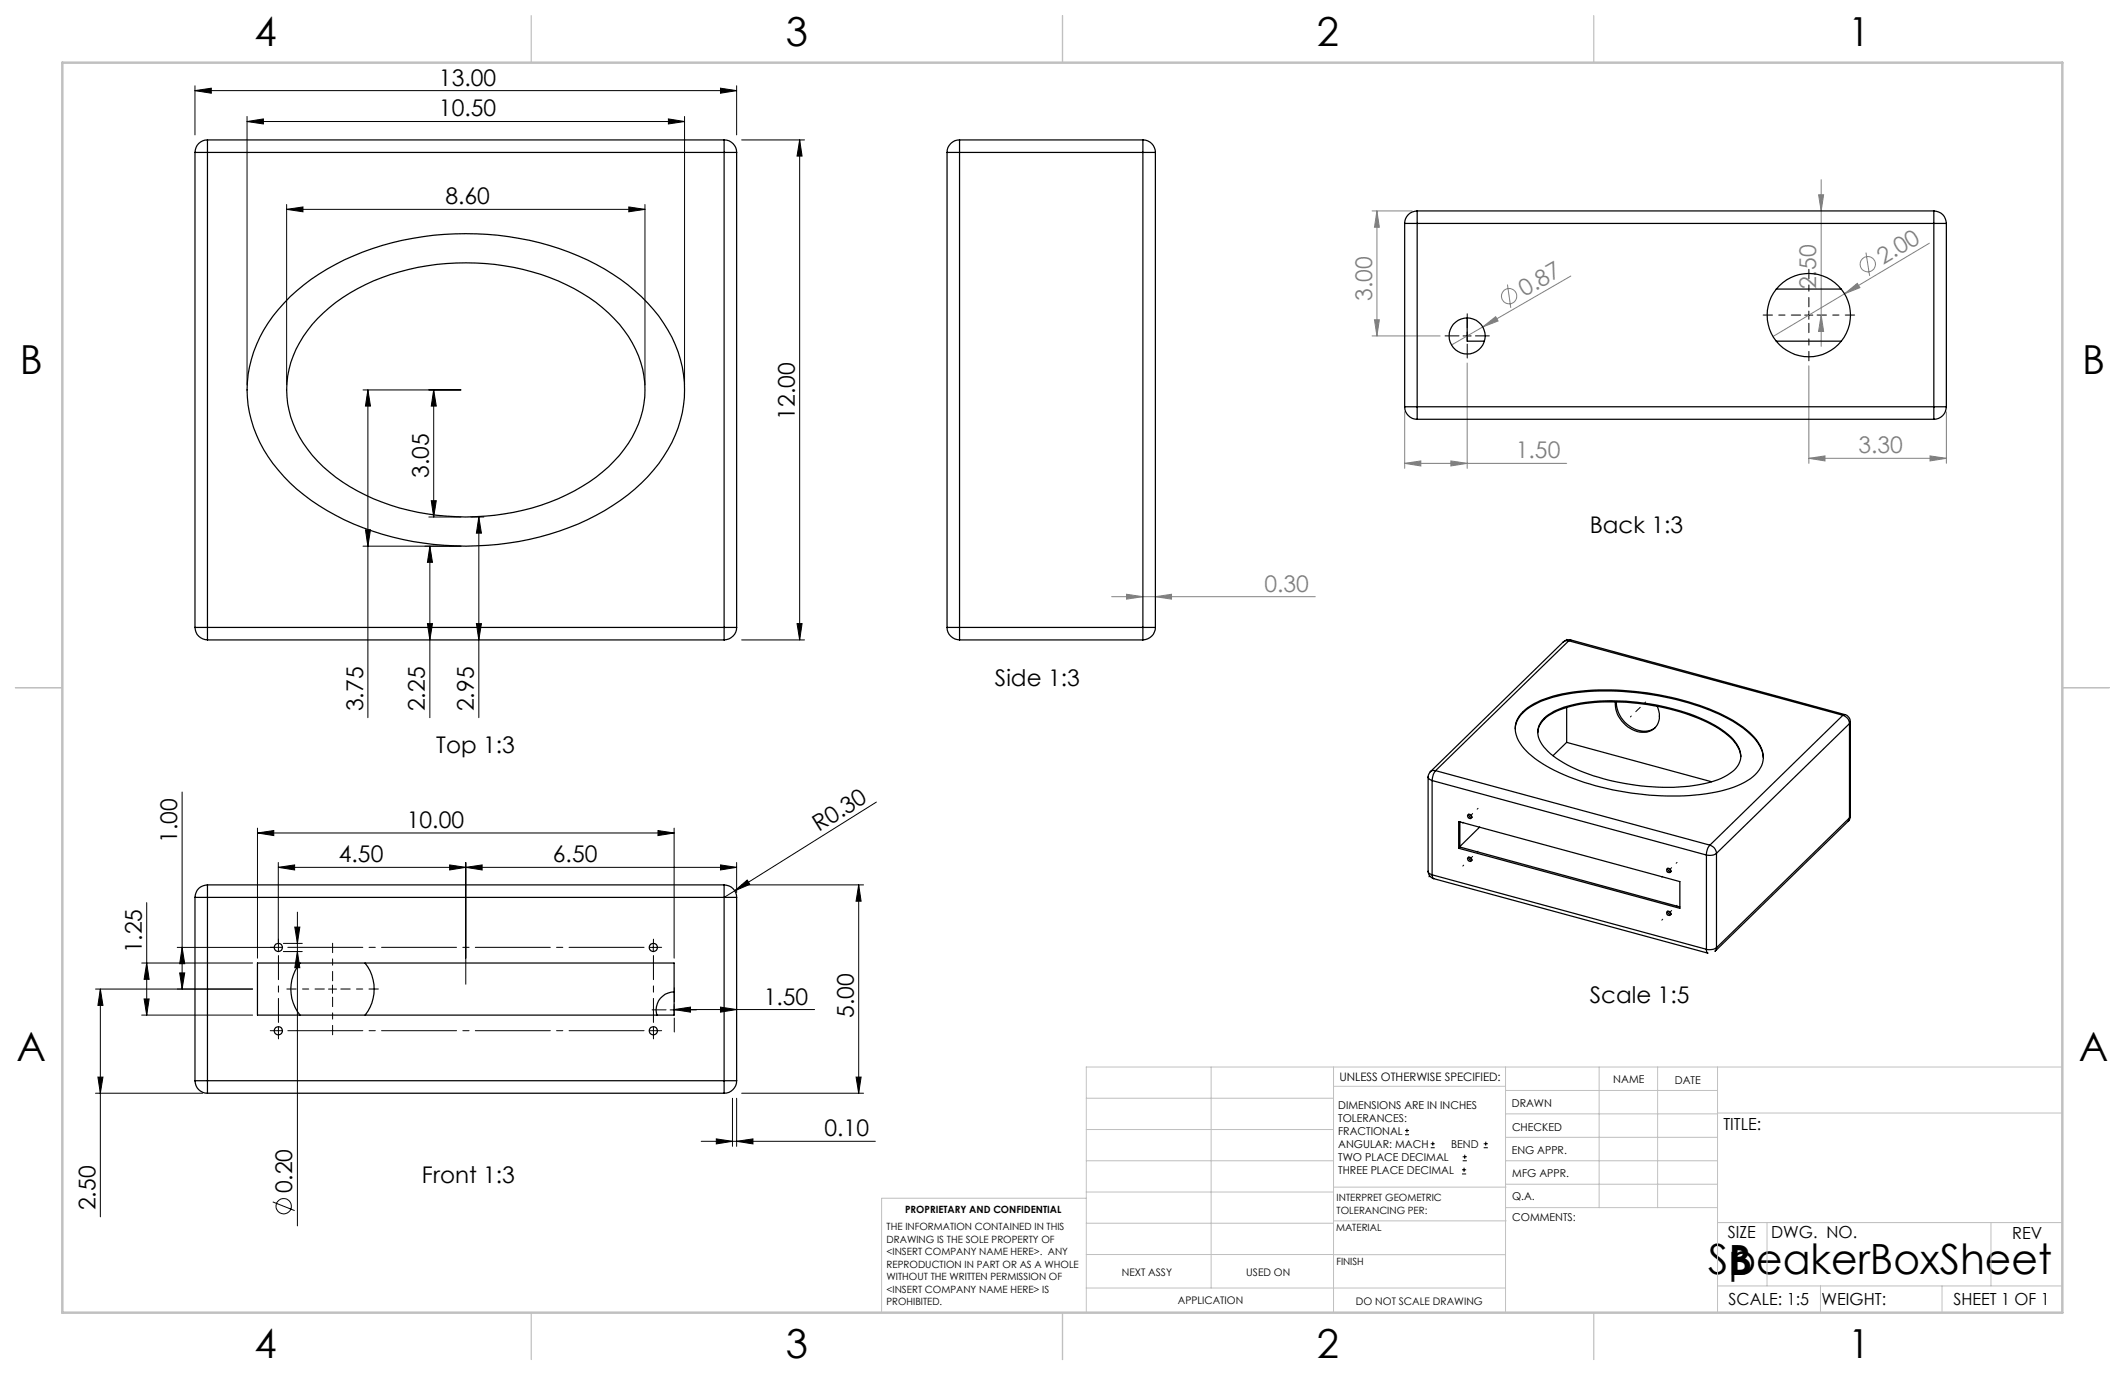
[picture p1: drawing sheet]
<svg xmlns="http://www.w3.org/2000/svg" width="432mm" height="279mm" viewBox="0 0 432 279" stroke-linecap="round" stroke-linejoin="round" font-family="sans-serif">
<g fill="none" stroke="#000" stroke-width=".2">
<path d="M39.6 18.4l3.3-.5v1zM39.6 17.4v10M39.6 18.4h110.1M146.4 17.9l3.3 .5-3.3 .5zM149.7 17.4v10M50.2 24.7l3.3-.5v1zM50.2 23.7v54.5M50.2 24.7h88.9M135.8 24.2l3.3 .5-3.3 .5zM139.1 23.7v54.5M150.7 28.4h12.8M162.5 28.4l.5 3.3h-1z"/>
<path d="M162.5 28.4v101.6M58.2 42.5l3.4-.4v.9zM58.2 41.6v36.6M58.2 42.5h72.9M127.8 42.1l3.3 .4-3.3 .5zM131.1 41.6v36.6M73.8 79.2h19.9M74.8 79.2l.5 3.3h-1zM74.8 79.2v66.6M88.1 79.2l.6 3.3h-1.1zM88.1 79.2v25.9M297.3 68.3h1.6"/>
<path d="M298.1 67.5v1.6M366.7 64h1.7M367.6 63.2v1.7M73.8 111h19.9M74.3 107.7h1l-.5 3.3zM87.1 105.1h6.6M87.3 111l.6 3.3h-1zM87.3 111v34.8M87.6 101.7h1.1l-.6 3.4zM95.7 105.1h2.6M97.3 105.1l.5 3.2h-1zM97.3 105.1v40.7"/>
<path d="M86.9 126.7h1l-.6 3.3zM96.8 126.7h1l-.5 3.3zM150.7 130h12.8M162 126.7h1l-.5 3.3zM37 160.9v40.1M52.3 169.3l3.3-.5v1zM52.3 168.3v26.4M52.3 169.3h84.7M56.6 176.2l3.3-.4v1zM56.6 176.2h93.1M56.6 175.3v16.2M91.4 175.8l3.3 .4-3.3 .6z"/>
<path d="M94.7 176.2l3.3-.4v1zM94.7 175.3v24.7M133.7 168.8l3.3 .5-3.3 .5zM137 168.3v26.4M146.4 175.8l3.3 .4-3.3 .6zM149.7 175.3v6.1M150.7 179.8h24.8M174.5 179.8l.5 3.3h-1zM174.5 179.8v42.3M178.1 163l-28.8 18M28.8 195.7h22.5M29.8 195.7l.5 3.3h-1z"/>
<path d="M29.8 183.4v22.9M36 192.5h19.6M36.5 197.7h1l-.5 3.3zM37 192.5l.5 3.3h-1zM57.6 193.4h3.8M57.6 191.7h3.8M59.9 188.4h1l-.5 3.3zM60.4 193.4l.5 3.2h-1zM60.4 185.3v63.8M131.9 192.5h1.7M132.8 191.7v1.7M149.3 181l2.5-2.2 .6 .9z"/>
<path d="M149.3 181l-2.2 1.4M19.4 201h31.9M19.9 218.9h1l-.5 3.2zM20.4 201l.5 3.3h-1zM20.4 201v46.3M28.8 206.3h22.5M29.3 203h1l-.5 3.3zM66.7 201h1.7M67.6 200.2v1.6M136.2 205.2h1.6M137 205.1l3.3-.5v1.1zM137 204.2h.1"/>
<path d="M137 204.4v1.7M137 205.1h28.5M146.4 204.6l3.3 .5-3.3 .6zM174 218.9h1l-.5 3.2zM19.4 222.1h21.8M142.5 231.9h35.4M145.6 231.4l3.2 .5-3.2 .5zM148.8 223.2v9.7M149.7 231.9l3.3-.5v1zM149.7 223.2v9.7M150.7 222.1h24.8M285.5 230.6h.8"/>
<path d="M285.5 229.7h.8M285.9 229.3v.9M290.7 233.2h.8M290.7 232.4h.8M291.1 232v.8M297.1 238.5h.8M297.1 237.7h.8M297.2 235.9h.9M297.2 235.1h.9M297.5 237.3v.8M297.6 234.6v.9M301.5 233.2h.8"/>
<path d="M301.5 232.4h.8M301.9 232v.8M55.4 244.2l4.5 1.8"/>
<circle cx="57.7" cy="245.1" r="1.56"/>
</g>
<g fill="none" stroke="#808080" stroke-width=".2">
<path d="M369.5 39.6h1.1l-.5 3.3zM370.1 36.5v33.9M278.8 42.9h8.1M279.8 42.9l.5 3.3h-1zM279.8 42.9v25.4M306.3 57.8l.7 4.7M319.2 56.1l-24.2 14M374.8 59.7l2.6-2.1 .5 .9zM379.2 51.3l.7 4.8M392 49.4l-31.7 19M278.8 68.3h13.8M279.3 65h1l-.5 3.3z"/>
<path d="M298.1 73.8v21.4M301.3 66.4l2.6-2.1 .5 .9zM367.6 74.3v19.9M370.1 64l.5 3.3h-1.1zM285.4 94.2l3.3-.5v1zM285.4 83.7v11.5M285.4 94.2h32.9M294.8 93.7l3.3 .5-3.3 .5zM367.6 93.1l3.2-.5v1.1zM367.6 93.1h27.9M392.2 92.6l3.3 .5-3.3 .6zM395.5 83.7v10.5"/>
<path d="M225.9 121.2h41.4M228.9 120.8l3.3 .4-3.3 .5zM234.8 121.2l3.3-.4v.9z"/>
<circle cx="379.5" cy="53.7" r="1.55"/>
<circle cx="306.7" cy="60.2" r="1.56"/>
</g>
<path d="M365.9 64h-7.6M367.6 62.4v-7.7M367.6 65.7v7.6M369.2 64h7.7M67.6 199.3v-7.6M65.9 201h-7.6M67.6 202.6v7.7M69.3 201h7.6" fill="none" stroke="#000" stroke-width=".2" stroke-dasharray="15.2 1.3 1.3 1.3" stroke-dashoffset="13.3"/>
<g fill="none" stroke="#000" stroke-width=".2" stroke-dasharray="15.2 1.3 1.3 1.3">
<path d="M296.5 68.3h-2.9M298.1 66.6v-2.8M298.1 69.9v2.9M299.8 68.3h2.8M55.7 192.5h-.8M56.6 192.5v-.8M56.6 192.5h-.9M56.6 192.5v.8M56.6 192.5h.8M56.6 191.7v-.9M132.8 191.7v-.9M133.6 192.5h.8"/>
<path d="M55.7 209.4h-.8M56.6 209.4v-.8M56.6 209.4h-.9M56.6 209.4v.9M56.6 209.4h.8M56.6 210.3v.8M132.8 209.4v-.8M132.8 209.4h-.9M132.8 209.4v.9M132.8 209.4h.8M132.8 210.3v.8M133.6 209.4h.8"/>
<path d="M135.3 205.2h-2.8M137 203.5v-2.8M137 206.9v2.8M138.7 205.2h2.8"/>
</g>
<path d="M58.2 192.5h72.9M58.2 209.4h72.9" fill="none" stroke="#000" stroke-width=".2" stroke-dasharray="15.2 1.3 1.3 1.3" stroke-dashoffset="-.2"/>
<path d="M56.6 207.8v-13.6M132.8 207.8v-13.6" fill="none" stroke="#000" stroke-width=".2" stroke-dasharray="15.2 1.3 1.3 1.3" stroke-dashoffset="10.3"/>
<path d="M331.3 145.7l3.1-3M300.3 173l-3.1 3M300.3 164.2l-3.1 3.1M340.8 175.2l-3.1 3.1M340.8 183.9l-3.1 3.1" fill="none" stroke="#000" stroke-width=".2" stroke-dasharray="15.2 1.3 1.3 1.3" stroke-dashoffset="15"/>
<g fill="none" stroke="#c0c0c0" stroke-width=".2">
<path d="M246.1 216.8v44.9M271 216.8v49.9M305.9 216.8v49.9M324.9 216.8v28.6M336.8 216.8v28.6M349 216.8v49.9M419.1 216.8h-198.4v49.9M220.7 235.9h50.3M220.7 229.5h50.3M220.7 223.2h50.3M271 220.7h34.9M305.9 231.1h43.1"/>
<path d="M305.9 226.3h43.1M305.9 221.6h43.1M305.9 235.9h43.1M349 226.2h70.1M220.7 248.6h50.3M220.7 242.2h50.3M220.7 254.9h50.3M220.7 243.5h-41.6v23.2M271 255h34.9M271 248.1h35M271 241.2h35M305.9 240.6h43.1"/>
<path d="M306 245.4h43M349 248.4h70.1M359.1 248.4v12.9M404.6 248.4v12.9M220.7 261.7h85.2M349 261.3h70.1M369.9 261.3v5.4M394.6 261.3v5.4"/>
</g>
<path d="M108 3.2v9.5M215.9 3.2v9.5M323.8 3.2v9.5M3.1 139.7h9.6M419.1 139.7h9.5M108 266.7v9.6M215.9 266.7v9.6M323.8 266.7v9.6" fill="none" stroke="#c0c0c0" stroke-width=".25"/>
<path d="M12.7 12.7h406.4v254h-406.4z" fill="none" stroke="#c0c0c0" stroke-width=".5"/>
<g fill="#000">
<path d="M149.3 181l2.5-2.2 .6 .9z"/>
<path d="M39.6 18.4l3.3-.5v1zM146.4 17.9l3.3 .5-3.3 .5zM137 205.1l3.3-.5v1.1zM146.4 204.6l3.3 .5-3.3 .6zM52.3 169.3l3.3-.5v1zM133.7 168.8l3.3 .5-3.3 .5zM94.7 176.2l3.3-.4v1zM146.4 175.8l3.3 .4-3.3 .6zM56.6 176.2l3.3-.4v1zM91.4 175.8l3.3 .4-3.3 .6z"/>
<path d="M50.2 24.7l3.3-.5v1zM135.8 24.2l3.3 .5-3.3 .5z"/>
<path d="M58.2 42.5l3.4-.4v.9zM127.8 42.1l3.3 .4-3.3 .5z"/>
<path d="M97.3 105.1l.5 3.2h-1zM96.8 126.7h1l-.5 3.3zM87.3 111l.6 3.3h-1zM86.9 126.7h1l-.6 3.3zM20.4 201l.5 3.3h-1zM19.9 218.9h1l-.5 3.2z"/>
<path d="M162 126.7h1l-.5 3.3zM162.5 28.4l.5 3.3h-1zM87.6 101.7h1.1l-.6 3.4zM88.1 79.2l.6 3.3h-1.1zM74.3 107.7h1l-.5 3.3zM74.8 79.2l.5 3.3h-1zM174 218.9h1l-.5 3.2zM174.5 179.8l.5 3.3h-1zM29.3 203h1l-.5 3.3zM29.8 195.7l.5 3.3h-1zM60.4 193.4l.5 3.2h-1zM59.9 188.4h1l-.5 3.3zM36.5 197.7h1l-.5 3.3zM37 192.5l.5 3.3h-1z"/>
<path d="M149.7 231.9l3.3-.5v1zM145.6 231.4l3.2 .5-3.2 .5z"/>
</g>
<g fill="#808080">
<path d="M301.3 66.4l2.6-2.1 .5 .9z"/>
<path d="M374.8 59.7l2.6-2.1 .5 .9z"/>
<path d="M234.8 121.2l3.3-.4v.9zM228.9 120.8l3.3 .4-3.3 .5zM294.8 93.7l3.3 .5-3.3 .5zM285.4 94.2l3.3-.5v1z"/>
<path d="M367.6 93.1l3.2-.5v1.1zM392.2 92.6l3.3 .5-3.3 .6z"/>
<path d="M279.3 65h1l-.5 3.3zM279.8 42.9l.5 3.3h-1zM370.1 64l.5 3.3h-1.1zM369.5 39.6h1.1l-.5 3.3z"/>
</g>
<g fill="none" stroke="#000" stroke-width=".25">
<path d="M39.6 31h2.6M39.6 31v96.5M42.2 28.4v2.6M42.2 28.4a2.53 2.53 0 0 0-2.6 2.6M42.2 28.4h104.9M42.2 31h104.9M42.2 31v96.5M147.1 31h2.6M147.1 28.4v2.6M147.1 28.4a2.53 2.53 0 0 1 2.6 2.6M147.1 31v96.5M149.7 31v96.5"/>
<path d="M192.4 31h2.6M192.4 31v96.5M195 28.4v2.6M195 28.4a2.53 2.53 0 0 0-2.6 2.6M195 28.4h37.2M195 31h37.2M195 31v96.5M232.2 28.4a2.53 2.53 0 0 1 2.6 2.6M232.2 31h2.6M232.2 28.4v2.6M232.2 31v96.5M234.8 31v96.5"/>
<path d="M285.4 45.4h2.6M285.4 45.4v37.3M288 42.9a2.53 2.53 0 0 0-2.6 2.5M288 42.9v2.5M288 45.4v37.3M288 45.4h105M288 42.9h105M360.9 58.7h13.3M393 42.9v2.5M393 45.4h2.5M393 42.9a2.53 2.53 0 0 1 2.5 2.5M393 45.4v37.3"/>
<path d="M395.5 45.4v37.3M58.9 60.3a48.6 48.6 0 0 1 27.1-12.2 58.5 58.5 0 0 1 36.9 6.6 33.3 33.3 0 0 1 14.9 16.8 24 24 0 0 1-3.9 22.7 43 43 0 0 1-22.2 14.3 59.6 59.6 0 0 1-43.5-3.8 34.1 34.1 0 0 1-16.1-16.3 23.7 23.7 0 0 1 3.4-24.2zM64.5 64.7a39.3 39.3 0 0 1 22.3-10.7 47.2 47.2 0 0 1 32.9 6.5 25 25 0 0 1 10.9 14.5 20.1 20.1 0 0 1-5.8 18.7 38.1 38.1 0 0 1-20.4 10.4 48.6 48.6 0 0 1-31.8-4.3 27.1 27.1 0 0 1-13.5-15 19.7 19.7 0 0 1 4.4-18.9zM298.1 64.6v4.7h3.5M360.9 69.3h13.3M285.4 82.7a2.53 2.53 0 0 0 2.6 2.5M285.4 82.7h2.6M288 82.7v2.5M288 82.7h105M288 85.2h105M393 82.7v2.5M393 82.7h2.5"/>
<path d="M395.5 82.7a2.53 2.53 0 0 1-2.5 2.5M39.6 127.5h2.6M39.6 127.5a2.59 2.59 0 0 0 2.6 2.5M42.2 127.5v2.5M42.2 127.5h104.9M42.2 130h104.9M147.1 127.5h2.6M147.1 127.5v2.5M149.7 127.5a2.59 2.59 0 0 1-2.6 2.5M192.4 127.5a2.59 2.59 0 0 0 2.6 2.5M192.4 127.5h2.6M195 127.5v2.5"/>
<path d="M195 127.5h37.2M195 130h37.2M232.2 127.5h2.6M232.2 127.5v2.5M234.8 127.5a2.59 2.59 0 0 1-2.6 2.5M317.7 130.4l-27 26.4M318.3 129.9v.2M318.8 130.2h-.6l-.5 .2M318.8 130.2l55.7 15.1M318.8 130.2l-27.1 26.4M319.2 130a1.59 1.59 0 0 0-1.5 .4M319.2 130l-.4 .2"/>
<path d="M319.2 130l55.7 15.2M290.2 157.9l.2 .4 .6 .3M290.2 157.9v19.2M290.7 156.8l-.4 .6-.1 .5M291 158.6l55.7 15.1M291 158.6v19.2M291.7 156.6a3.3 3.3 0 0 0-.7 2M291.7 156.6h-.7l-.3 .2M291.7 156.6l55.8 15.1M307.9 148.1a5.9 5.9 0 0 1 3.8-4.9 29.6 29.6 0 0 1 13.3-2.8 55.7 55.7 0 0 1 27.1 6.1 12.7 12.7 0 0 1 6 6.3l.2 1.2M309.5 144.6a16.7 16.7 0 0 1 8.9-3.8 55.9 55.9 0 0 1 32.8 5.1 14.1 14.1 0 0 1 6.7 6.1 4.7 4.7 0 0 1-1.7 5.8 19.2 19.2 0 0 1-9.5 3.5 56.7 56.7 0 0 1-31.7-5.2 14.1 14.1 0 0 1-6.7-6.2 4.5 4.5 0 0 1 1.2-5.3zM312.5 148.9a5.1 5.1 0 0 1 3.3-4.1 27.5 27.5 0 0 1 13.5-2.1 43.3 43.3 0 0 1 19.9 5.4 8.8 8.8 0 0 1 4.5 5.1v.5"/>
<path d="M313.4 146.3a13.3 13.3 0 0 1 7.8-3.4 46.3 46.3 0 0 1 26.6 4.1 12.3 12.3 0 0 1 5.6 5 4 4 0 0 1-1.9 5.2 20 20 0 0 1-10.4 2.7 46.8 46.8 0 0 1-22.7-4.5 12.2 12.2 0 0 1-5.6-5.1 3.7 3.7 0 0 1 .6-4zM318.3 150.8l-2.7 2.8M318.3 150.8l29.5 8.1M318.3 143.8v7M328.2 142.6a6 6 0 0 0 6.4 6.2 3.5 3.5 0 0 0 2.2-5.3M328.5 142.6a5.9 5.9 0 0 0 6.4 5.9l.8-.3 .7-.4M374.5 145.3a1.83 1.83 0 0 1 1.3 1.7M374.5 145.3l-27 26.4M374.9 145.2a1.5 1.5 0 0 1 1.1 1.4M374.9 145.2l-.4 .1M375.8 147l-27 26.4M375.8 147v19.2"/>
<path d="M376 146.6l-.2 .4M376 146.6v19.2M42.2 179.8v2.6M42.2 179.8a2.53 2.53 0 0 0-2.6 2.6M42.2 179.8h104.9M147.1 179.8v2.6M147.1 179.8a2.53 2.53 0 0 1 2.6 2.6M290.2 177.1a1.58 1.58 0 0 0 1.1 1.4M290.2 177.1l.2 .3 .6 .4M290.5 178l-.1 .2M291 177.8l.3 .7M291 177.8l55.7 15.1"/>
<path d="M291.3 178.5l55.7 15.2-.2-.3-.1-.5M296.4 166.9l44.9 12.2v5.5l-44.9-12.2zM296.7 172.1l-.3 .3M296.7 172.1l44.6 12.2M296.7 167v5.1M298.4 165.5l.2 .4 .5 .2M298.4 174.2l.4 .6h.3M300.7 168.1l-4 3.9M338.7 176.6a.48 .48 0 0 1 .7 0 .48 .48 0 0 1-.1 .7l-.5-.1zM338.9 176.5l.2 .4 .4 .2M346.7 173.7v19.2M347.5 171.7a2.83 2.83 0 0 0-.8 2"/>
<path d="M347.5 171.7a1.83 1.83 0 0 1 1.3 1.7M348.8 173.4a2.48 2.48 0 0 1-2.1 .3M348.8 173.4v19.2M375.5 166.9l-27 26.4 .3-.7M375.8 166.2l-.3 .7M375.8 166.2l-27 26.4M376 165.8l-.1 .6-.4 .5M376 165.8l-.2 .4M39.6 182.4h2.6M39.6 182.4v37.2M42.2 182.4v37.2M42.2 182.4h104.9"/>
<path d="M52.3 195.7h84.7v10.6h-84.7zM61 195.7a8.5 8.5 0 0 0 0 10.6M74.2 195.7a8.5 8.5 0 0 1 0 10.6M147.1 182.4h2.6M147.1 182.4v37.2M149.7 182.4v37.2M338.7 185.3a.48 .48 0 0 1 .7 0 .48 .48 0 0 1-.1 .7l-.5-.1zM338.9 185.2l.2 .4 .4 .2M348.8 192.6a2.67 2.67 0 0 1-2.1 .3M39.6 219.6h2.6M39.6 219.6a2.53 2.53 0 0 0 2.6 2.5M42.2 219.6v2.5"/>
<path d="M42.2 219.6h104.9M137 201.5a3.7 3.7 0 0 0-3.5 4.8M147.1 219.6v2.5M147.1 219.6h2.6M149.7 219.6a2.53 2.53 0 0 1-2.6 2.5M42.2 222.1h104.9"/>
<circle cx="298.1" cy="68.3" r="3.7"/>
<circle cx="367.6" cy="64" r="8.5"/>
<circle cx="298.7" cy="165.9" r=".43"/>
<circle cx="298.7" cy="174.6" r=".43"/>
<circle cx="56.6" cy="192.5" r=".83"/>
<circle cx="132.8" cy="192.5" r=".83"/>
<circle cx="56.6" cy="209.5" r=".83"/>
<circle cx="132.8" cy="209.5" r=".83"/>
</g>
<g font-size="8.5">
<text x="347.1" y="258.9">SpeakerBoxSheet</text>
<text x="351.3" y="259">B</text>
</g>
<g font-size="8.1">
<text x="51.7" y="9.3">4</text>
<text x="159.7" y="9.3">3</text>
<text x="267.6" y="9.3">2</text>
<text x="375.6" y="9.3">1</text>
<text x="4" y="76">B</text>
<text x="423.1" y="76">B</text>
<text x="3.3" y="215.7">A</text>
<text x="422.4" y="215.7">A</text>
<text x="51.7" y="276">4</text>
<text x="159.7" y="276">3</text>
<text x="267.6" y="276">2</text>
<text x="375.6" y="276">1</text>
</g>
<g font-size="4.7">
<text x="89.2" y="17.4">13.00</text>
<text x="89.2" y="23.7">10.50</text>
<text x="90.5" y="41.5">8.60</text>
<text x="161.5" y="85.3" transform="rotate(-90 161.5 85.3)">12.00</text>
<text x="87.1" y="97.1" transform="rotate(-90 87.1 97.1)">3.05</text>
<text x="323" y="108.3">Back 1:3</text>
<text x="202.2" y="139.3">Side 1:3</text>
<text x="73.8" y="144.5" transform="rotate(-90 73.8 144.5)">3.75</text>
<text x="86.4" y="144.5" transform="rotate(-90 86.4 144.5)">2.25</text>
<text x="96.3" y="144.5" transform="rotate(-90 96.3 144.5)">2.95</text>
<text x="88.7" y="153">Top 1:3</text>
<text x="36" y="171.3" transform="rotate(-90 36 171.3)">1.00</text>
<text x="82.7" y="168.2">10.00</text>
<text x="166.4" y="169.1" transform="rotate(-32 166.4 169.1)">R0.30</text>
<text x="68.9" y="175.2">4.50</text>
<text x="112.4" y="175.2">6.50</text>
<text x="28.8" y="193.7" transform="rotate(-90 28.8 193.7)">1.25</text>
<text x="323" y="203.8">Scale 1:5</text>
<text x="155.2" y="204.1">1.50</text>
<text x="173.5" y="206.9" transform="rotate(-90 173.5 206.9)">5.00</text>
<text x="167.5" y="230.9">0.10</text>
<text x="19.4" y="245.9" transform="rotate(-90 19.4 245.9)">2.50</text>
<text x="59.4" y="242.5" transform="rotate(-90 59.4 242.5)">0.20</text>
<text x="85.7" y="240.4">Front 1:3</text>
</g>
<g font-size="4.7" fill="#808080">
<text x="382.6" y="53.8" transform="rotate(-31 382.6 53.8)">2.00</text>
<text x="369.1" y="58.8" transform="rotate(-90 369.1 58.8)">2.50</text>
<text x="278.8" y="61.2" transform="rotate(-90 278.8 61.2)">3.00</text>
<text x="309.7" y="60.4" transform="rotate(-30 309.7 60.4)">0.87</text>
<text x="308" y="93.1">1.50</text>
<text x="377.6" y="92.1">3.30</text>
<text x="256.9" y="120.2">0.30</text>
</g>
<g font-size="3.4">
<text x="350.2" y="229.5">TITLE:</text>
<text x="351.1" y="251.6">SIZE</text>
<text x="359.9" y="251.6">DWG. NO.</text>
<text x="408.9" y="251.7">REV</text>
<text x="351.2" y="265.2">SCALE: 1:5</text>
<text x="370.1" y="265.3">WEIGHT:</text>
<text x="396.9" y="265.2">SHEET 1 OF 1</text>
</g>
<text font-size="2.4" x="272.2" y="219.7">UNLESS OTHERWISE SPECIFIED:</text>
<g font-size="2.2">
<text x="327.8" y="220.1">NAME</text>
<text x="340.3" y="220.2">DATE</text>
<text x="271.9" y="225.3">DIMENSIONS ARE IN INCHES</text>
<text x="271.9" y="227.9">TOLERANCES:</text>
<text x="307.2" y="224.9">DRAWN</text>
<text x="271.9" y="230.6">FRACTIONAL</text>
<text x="271.9" y="233.2">ANGULAR: MACH</text>
<text x="294.9" y="233.2">BEND</text>
<text x="307.3" y="229.8">CHECKED</text>
<text x="271.9" y="235.9">TWO PLACE DECIMAL</text>
<text x="271.9" y="238.5">THREE PLACE DECIMAL</text>
<text x="307.2" y="234.5">ENG APPR.</text>
<text x="307.3" y="239.2">MFG APPR.</text>
<text x="307.3" y="243.9">Q.A.</text>
<text x="307.3" y="248.1">COMMENTS:</text>
</g>
<g font-size="2.1">
<text x="227.9" y="259.2">NEXT ASSY</text>
<text x="253.3" y="259.2">USED ON</text>
<text x="239.3" y="265">APPLICATION</text>
<text x="275.5" y="265.1">DO NOT SCALE DRAWING</text>
</g>
<g font-size="2">
<text x="271.6" y="244.1">INTERPRET GEOMETRIC</text>
<text x="180.2" y="250">THE INFORMATION CONTAINED IN THIS</text>
<text x="183.9" y="246.4">PROPRIETARY AND CONFIDENTIAL</text>
<text x="271.5" y="250.2">MATERIAL</text>
<text x="271.6" y="246.6">TOLERANCING PER:</text>
<text x="180.2" y="252.5">DRAWING IS THE SOLE PROPERTY OF</text>
<text x="180.2" y="255.1">&lt;INSERT COMPANY NAME HERE&gt;. ANY</text>
<text x="180.2" y="257.6">REPRODUCTION IN PART OR AS A WHOLE</text>
<text x="271.5" y="257">FINISH</text>
<text x="180.2" y="260.1">WITHOUT THE WRITTEN PERMISSION OF</text>
<text x="180.2" y="262.6">&lt;INSERT COMPANY NAME HERE&gt; IS</text>
<text x="180.2" y="265.2">PROHIBITED.</text>
</g>
</svg>
